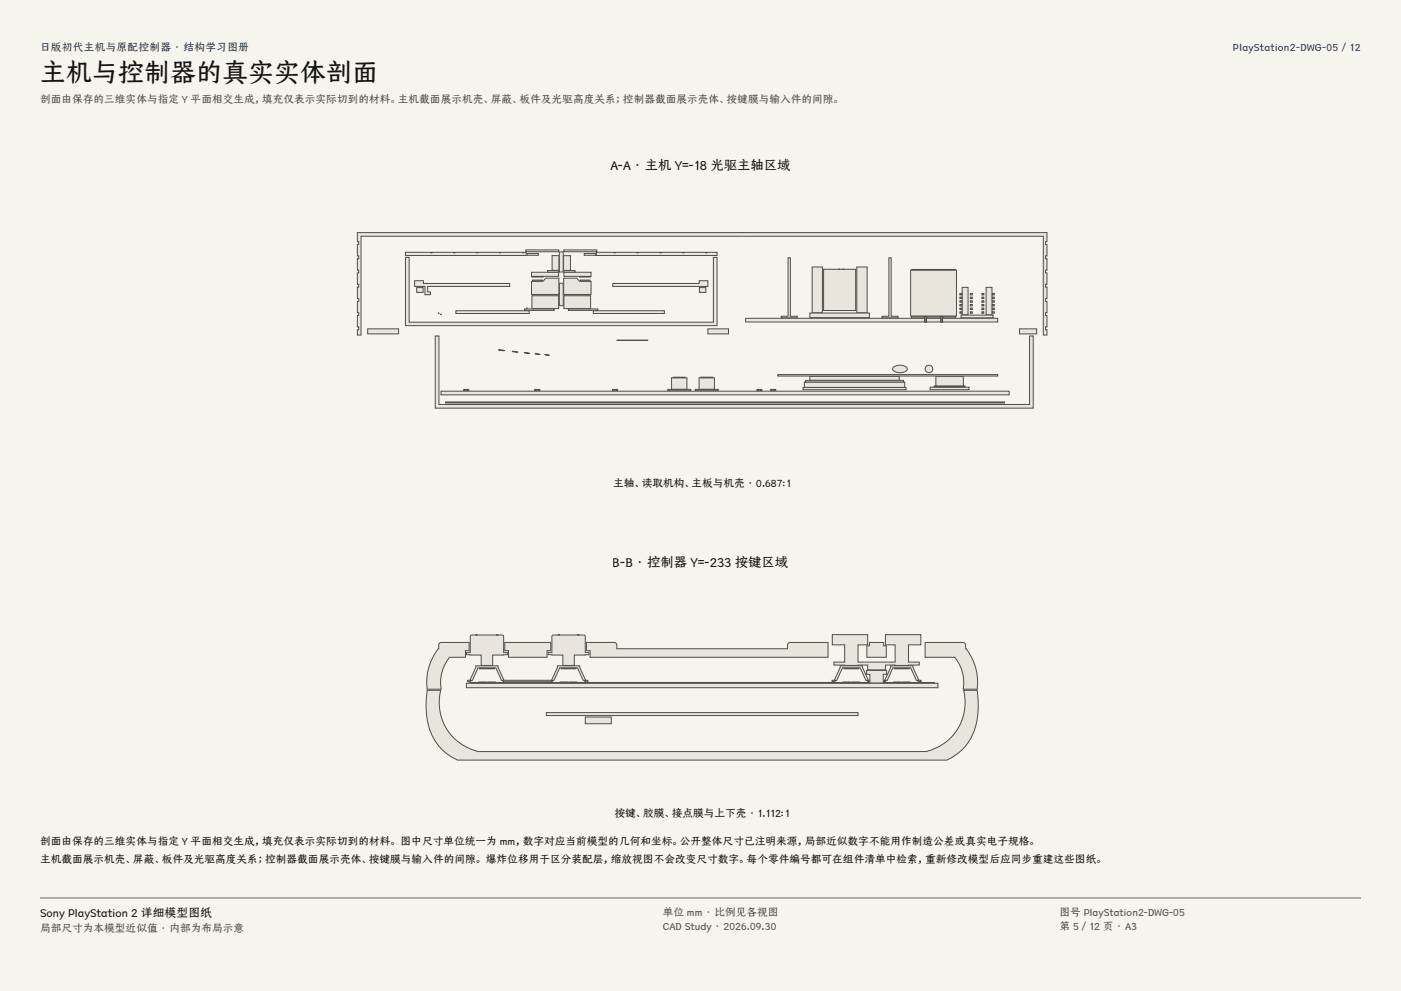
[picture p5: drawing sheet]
<svg xmlns="http://www.w3.org/2000/svg" width="420mm" height="297mm" viewBox="0 0 420 297" stroke-linecap="round" stroke-linejoin="round" font-family="sans-serif">
<g fill="#f5f4ed">
<path d="M0 0h420v297h-420z"/>
<path d="M12 12h396v275h-396z"/>
</g>
<g fill="#e8e6dc" stroke="#504e49" stroke-width=".3">
<path d="M222.5 69.7h.5z" fill-rule="evenodd"/>
<path d="M221.4 69.7h.5z" fill-rule="evenodd"/>
<path d="M223.9 69.7h.3z" fill-rule="evenodd"/>
<path d="M240.7 116.1h30.9v.7h-30.9z" fill-rule="evenodd"/>
<path d="M241.1 114.5h30.1v1.6h-30.1z" fill-rule="evenodd"/>
<path d="M241.5 114h29.4v.5h-29.4z" fill-rule="evenodd"/>
<path d="M278.8 116h11.7v.8h-11.7z" fill-rule="evenodd"/>
<path d="M280 115.7h9.3v.3h-9.3z" fill-rule="evenodd"/>
<path d="M208.4 116.7h6.9v.4h-6.9z" fill-rule="evenodd"/>
<path d="M209.6 113.2h4.6v3.5h-4.6z" fill-rule="evenodd"/>
<path d="M210.1 113l3.5 .2z" fill-rule="evenodd"/>
<path d="M200.2 116.7h6.9v.4h-6.9z" fill-rule="evenodd"/>
<path d="M201.3 113.2h4.6v3.5h-4.6z" fill-rule="evenodd"/>
<path d="M201.9 113l3.5 .2z" fill-rule="evenodd"/>
<path d="M231.3 116.7h1v.4h-1z" fill-rule="evenodd"/>
<path d="M232.3 116.7h.2v.4h-.2z" fill-rule="evenodd"/>
<path d="M231 116.7h.3v.4h-.3z" fill-rule="evenodd"/>
<path d="M227.2 116.7h1v.4h-1z" fill-rule="evenodd"/>
<path d="M228.2 116.7h.2v.4h-.2z" fill-rule="evenodd"/>
<path d="M226.9 116.7h.3v.4h-.3z" fill-rule="evenodd"/>
<path d="M183.9 116.7h1v.4h-1z" fill-rule="evenodd"/>
<path d="M184.9 116.7h.3v.4h-.3z" fill-rule="evenodd"/>
<path d="M183.6 116.7h.3v.4h-.3z" fill-rule="evenodd"/>
<path d="M160.6 116.7h.9v.4h-.9z" fill-rule="evenodd"/>
<path d="M161.5 116.7h.3v.4h-.3z" fill-rule="evenodd"/>
<path d="M160.3 116.7h.3v.4h-.3z" fill-rule="evenodd"/>
<path d="M139.3 116.7h.9v.4h-.9z" fill-rule="evenodd"/>
<path d="M140.3 116.7h.2v.4h-.2z" fill-rule="evenodd"/>
<path d="M139 116.7h.3v.4h-.3z" fill-rule="evenodd"/>
<path d="M242.8 112.8h26.8v1.2h-26.8z" fill-rule="evenodd"/>
<path d="M280.6 112.8h8.2v2.9h-8.2z" fill-rule="evenodd"/>
<path d="M267.9 110a3.1 3.1 0 0 1 4.1 .4v.2a2.86 2.86 0 0 1-4.4 .2v-.4z" fill-rule="evenodd"/>
<path d="M277.8 94.8h4.2v.5h-4.2z" fill-rule="evenodd"/>
<path d="M273.3 94.8h3.9v.5h-3.9z" fill-rule="evenodd"/>
<path d="M282.6 94.8h3.9v.5h-3.9z" fill-rule="evenodd"/>
<path d="M273 81h13.7v13.7h-13.7z" fill-rule="evenodd"/>
<path d="M273.3 80.7l13.1 .1z" fill-rule="evenodd"/>
<path d="M282.1 94.8h.4v1.8h-.4z" fill-rule="evenodd"/>
<path d="M277.3 94.8h.4v1.8h-.4z" fill-rule="evenodd"/>
<path d="M295.6 86.1h1.8v8.3h-1.8z" fill-rule="evenodd"/>
<path d="M288.5 86.1h1.7v8.3h-1.7z" fill-rule="evenodd"/>
<path d="M297.5 93.4h.6v.5h-.6z" fill-rule="evenodd"/>
<path d="M294.4 93.4h.5v.5h-.5z" fill-rule="evenodd"/>
<path d="M297.5 92.3h.6v.5h-.6z" fill-rule="evenodd"/>
<path d="M294.4 92.3h.5v.5h-.5z" fill-rule="evenodd"/>
<path d="M297.5 91.2h.6v.5h-.6z" fill-rule="evenodd"/>
<path d="M294.4 91.2h.5v.5h-.5z" fill-rule="evenodd"/>
<path d="M297.5 90.1h.6v.5h-.6z" fill-rule="evenodd"/>
<path d="M294.4 90.1h.5v.5h-.5z" fill-rule="evenodd"/>
<path d="M297.5 89h.6v.5h-.6z" fill-rule="evenodd"/>
<path d="M294.4 89h.5v.5h-.5z" fill-rule="evenodd"/>
<path d="M297.5 87.9h.6v.5h-.6z" fill-rule="evenodd"/>
<path d="M294.4 87.9h.5v.5h-.5z" fill-rule="evenodd"/>
<path d="M290.9 93.4h.6v.5h-.6z" fill-rule="evenodd"/>
<path d="M287.8 93.4h.5v.5h-.5z" fill-rule="evenodd"/>
<path d="M290.9 92.3h.6v.5h-.6z" fill-rule="evenodd"/>
<path d="M287.8 92.3h.5v.5h-.5z" fill-rule="evenodd"/>
<path d="M290.9 91.2h.6v.5h-.6z" fill-rule="evenodd"/>
<path d="M287.8 91.2h.5v.5h-.5z" fill-rule="evenodd"/>
<path d="M290.9 90.1h.6v.5h-.6z" fill-rule="evenodd"/>
<path d="M287.8 90.1h.5v.5h-.5z" fill-rule="evenodd"/>
<path d="M290.9 89h.6v.5h-.6z" fill-rule="evenodd"/>
<path d="M287.8 89h.5v.5h-.5z" fill-rule="evenodd"/>
<path d="M290.9 87.9h.6v.5h-.6z" fill-rule="evenodd"/>
<path d="M287.8 87.9h.5v.5h-.5z" fill-rule="evenodd"/>
<path d="M288.1 94.4h9.6v.9h-9.6z" fill-rule="evenodd"/>
<path d="M256.9 80h3.1v13.7h-3.1z" fill-rule="evenodd"/>
<path d="M243.5 80h3.1v13.7h-3.1z" fill-rule="evenodd"/>
<path d="M246.9 80.7h9.6v12.4h-9.6z" fill-rule="evenodd"/>
<path d="M252.7 80.7h.3z" fill-rule="evenodd"/>
<path d="M251.5 80.7h.2z" fill-rule="evenodd"/>
<path d="M242.8 93.8h17.8v1.4h-17.8z" fill-rule="evenodd"/>
<path d="M266.5 77.3h.7v17.5h2v.5h-4.8v-.5h2.1z" fill-rule="evenodd"/>
<path d="M236.3 77.3h.6v17.5h2.1v.5h-4.8v-.5h2.1z" fill-rule="evenodd"/>
<path d="M223.5 95.4h53.7v1.1h-53.7z" fill-rule="evenodd"/>
<path d="M282.6 95.4h16.5v1.1h-16.5z" fill-rule="evenodd"/>
<path d="M277.8 95.4h4.2v1.1h-4.2z" fill-rule="evenodd"/>
<path d="M233.2 112.3h65.9v.4h-65.9z" fill-rule="evenodd"/>
<path d="M209.7 86.2h1.9v1.4h-1.9z" fill-rule="evenodd"/>
<path d="M124.9 86.2h1.9v1.4h-1.9z" fill-rule="evenodd"/>
<path d="M136.7 93.1h21.9v.9h-21.9z" fill-rule="evenodd"/>
<path d="M177.9 93.1h21.3v.9h-21.3z" fill-rule="evenodd"/>
<path d="M157.3 92.6h8.8v.4h-8.8z" fill-rule="evenodd"/>
<path d="M170.4 92.6h8.8v.4h-8.8z" fill-rule="evenodd"/>
<path d="M159.5 88.6h8v3.9h-8z" fill-rule="evenodd"/>
<path d="M169.1 88.6h8v3.9h-8z" fill-rule="evenodd"/>
<path d="M167.7 84.9h1.1v6.7h-1.1z" fill-rule="evenodd"/>
<path d="M159.3 84.3h3.5l.8-.9h3.9v4.9h-8.2z" fill-rule="evenodd"/>
<path d="M169 83.4h3.9l.8 .9h3.5v4h-8.2z" fill-rule="evenodd"/>
<path d="M159.7 83.9h2.9v.4h-2.9z" fill-rule="evenodd"/>
<path d="M174 83.9h2.8v.4h-2.8z" fill-rule="evenodd"/>
<path d="M124.3 84.1h2.6v.9h25.9v.8h-24.6v1.7h.8v.8h-1.6v-2.5h-3.1z" fill-rule="evenodd"/>
<path d="M183.7 85h25.9v-.9h2.6v1.7h-28.5z" fill-rule="evenodd"/>
<path d="M178.8 75.6h5.4v.2l.2-.2h6.6v.2l.3-.2h6.6v.2l.2-.2h6.7v.2l.2-.2h6.6v.2l.3-.2h3.1v1h-36.2z" fill-rule="evenodd"/>
<path d="M121.6 75.6h7.6v.2l.3-.2h6.6v.2l.2-.2h6.7v.2l.2-.2h6.6v.2l.3-.2h6.6v.2l1.1-.2v1h-36.2z" fill-rule="evenodd"/>
<path d="M158 76h3.4v.5h-3.4z" fill-rule="evenodd"/>
<path d="M175.1 76h3.5v.5h-3.5z" fill-rule="evenodd"/>
<path d="M157.6 74.9h9.9v.5h-9.9z" fill-rule="evenodd"/>
<path d="M169 74.9h9.9v.5h-9.9z" fill-rule="evenodd"/>
<path d="M159.3 81.6h8.2v1.2h-8.2z" fill-rule="evenodd"/>
<path d="M169.1 81.6h8.1v1.2h-8.1z" fill-rule="evenodd"/>
<path d="M159.5 82.9h3.3v.1h-3.3z" fill-rule="evenodd"/>
<path d="M173.8 82.9h3.2v.1h-3.2z" fill-rule="evenodd"/>
<path d="M164.1 81.1h3.4v.5h-3.4z" fill-rule="evenodd"/>
<path d="M169 81.1h3.4v.5h-3.4z" fill-rule="evenodd"/>
<path d="M165.5 76.6h2.1v4.4h-2.1z" fill-rule="evenodd"/>
<path d="M168.9 76.6h2.1v4.4h-2.1z" fill-rule="evenodd"/>
<path d="M167.7 75.5h1.1v6h-1.1z" fill-rule="evenodd"/>
<path d="M185 101.9l9.2 .1z" fill-rule="evenodd"/>
<path d="M130.5 100.7h1.1v20.5h177v-20.5h1.1v21.6h-179.2z" fill-rule="evenodd"/>
<path d="M132.2 117.2h170.3v1.1h-170.3z" fill-rule="evenodd"/>
<path d="M133.6 120.5h167.6v.3h-167.6z" fill-rule="evenodd"/>
<path d="M107.1 69.7h206.8v2.7h-.4v.9h.4v3.4h-.4v.8h.4v3.4h-.4v.9h.4v3.4h-.4v.9h.4v3.4h-.4v.8h.4v3.4h-.4v.9h.4v3.4h-.4v.8h.4v1.6h-1.1v-29.6h-204.6v29.6h-1.1v-1.6h.4v-.8h-.4v-3.4h.4v-.9h-.4v-3.4h.4v-.8h-.4v-3.4h.4v-.9h-.4v-3.4h.4v-.9h-.4v-3.4h.4v-.8h-.4v-3.4h.4v-.9h-.4z" fill-rule="evenodd"/>
<path d="M163.3 106.3l1.4 .2z" fill-rule="evenodd"/>
<path d="M157.9 92.3v.2z" fill-rule="evenodd"/>
<path d="M160.4 106l1.5 .2z" fill-rule="evenodd"/>
<path d="M132.1 94.1l.2 .2z" fill-rule="evenodd"/>
<path d="M157.2 105.7l1.5 .2z" fill-rule="evenodd"/>
<path d="M131.5 93.8l.1 .2z" fill-rule="evenodd"/>
<path d="M153.6 105.3l1.6 .2z" fill-rule="evenodd"/>
<path d="M149.4 104.8l1.8 .3z" fill-rule="evenodd"/>
<path d="M121.6 77.1h1.1v19.5h91.2v-19.5h1.1v20.5h-93.4z" fill-rule="evenodd"/>
<path d="M110.2 98.6h9.3v1.5h-9.3z" fill-rule="evenodd"/>
<path d="M212.2 98.6h6.2v1.5h-6.2z" fill-rule="evenodd"/>
<path d="M305.6 98.6h5.2v1.5h-5.2z" fill-rule="evenodd"/>
<path d="M249.5 190.2h10.6v3.1h-2.9v5.1h11.1v-5.1h-2.8v-3.1h10.6v3.1h-3.7v5.1h3.2v.9h-10.1v1.5h-5.4v-1.5h-10.1v-.9h3.2v-5.1h-3.7z" fill-rule="evenodd"/>
<path d="M141.1 190.4l9.5-.1 .3 .2 .1 5h1.1v.7l-4.4 .1v3.1h-3.4v-3.1l-4.4-.1v-.7h1.1z" fill-rule="evenodd"/>
<path d="M142.6 190.2l.5 .1z" fill-rule="evenodd"/>
<path d="M148.9 190.2l.4 .1z" fill-rule="evenodd"/>
<path d="M165.6 190.4l9.5-.1 .3 .2 .1 5h1.1v.7l-4.4 .1v3.1h-3.5v-3.1l-4.4-.1v-.7h1.1z" fill-rule="evenodd"/>
<path d="M173.1 190.2l.5 .1z" fill-rule="evenodd"/>
<path d="M167.3 190.2l.5 .1z" fill-rule="evenodd"/>
<path d="M128.1 206.9h4a15.1 15.1 0 0 0 11.2 18.3h134.4a15.1 15.1 0 0 0 11.2-18.3h4a21.2 21.2 0 0 1-3.5 16.7 15.7 15.7 0 0 1-5.5 4.2h-146.8a15.8 15.8 0 0 1-9.3-13.9v-4.5z" fill-rule="evenodd"/>
<path d="M175.5 214.9h7.7v2h-7.7z" fill-rule="evenodd"/>
<path d="M175.8 192.5h8.3a.78 .78 0 0 1 .8 .8v1.1h51.2v-1.1a.78 .78 0 0 1 .8-.8h11.3v4.5h-71.3v-2h-1.1z" fill-rule="evenodd"/>
<path d="M277.3 192.5h11.4a.78 .78 0 0 1 .8 .8v1.1a15.5 15.5 0 0 1 3.4 12.2h-4.1a12 12 0 0 0-2.6-9.6h-8.9z" fill-rule="evenodd"/>
<path d="M131.7 192.8l.6-.3h8.3v2.5h-1.1v2h-4.7a12.1 12.1 0 0 0-2.6 9.6h-4.1a15.7 15.7 0 0 1 3.4-12.2z" fill-rule="evenodd"/>
<path d="M151.3 192.5h13.8v2.5h-1.1v2h-11.6v-2h-1.1z" fill-rule="evenodd"/>
<path d="M260.7 192.5h4.2v1h.8v3.5h-5.8v-3.5h.8z" fill-rule="evenodd"/>
<path d="M253 200.2h4.4v.2h-4.4z" fill-rule="evenodd"/>
<path d="M252.7 204.5h2.4z" fill-rule="evenodd"/>
<path d="M255.4 204.5h2.4z" fill-rule="evenodd"/>
<path d="M268.1 200.2h4.5v.2h-4.5z" fill-rule="evenodd"/>
<path d="M267.8 204.5h2.4z" fill-rule="evenodd"/>
<path d="M270.5 204.5h2.4z" fill-rule="evenodd"/>
<path d="M267 199.5h6.7v.5l1.8 3.9h.6v.4h-.9v-.4h-.5l-1.7-3.7h-5.3l-1.7 3.7h-.5v.4h-.5v-.4h.2l1.8-3.9z" fill-rule="evenodd"/>
<path d="M251.9 199.5h6.7v.5l1.7 3.9h.3v.4h-.5v-.4h-.5l-1.7-3.7h-5.4l-1.6 3.7h-.6v.4h-.9v-.4h.7l1.8-3.9z" fill-rule="evenodd"/>
<path d="M143.8 200.2h4.4v.2h-4.4z" fill-rule="evenodd"/>
<path d="M143.4 204.5h2.4z" fill-rule="evenodd"/>
<path d="M146.1 204.5h2.4z" fill-rule="evenodd"/>
<path d="M168.2 200.2h4.5v.2h-4.5z" fill-rule="evenodd"/>
<path d="M167.9 204.5h2.4z" fill-rule="evenodd"/>
<path d="M170.6 204.5h2.4z" fill-rule="evenodd"/>
<path d="M142.6 199.5h6.7v.5l1.8 3.9h14.2l1.8-3.9v-.5h6.7v.5l1.8 3.9h.6v.4h-.9v-.4h-.5l-1.7-3.7h-5.3l-1.7 3.7h-.5v.4h-14.7v-.4h-.6l-1.7-3.7h-5.3l-1.7 3.7h-.5v.4h-.9v-.4h.7l1.7-3.9z" fill-rule="evenodd"/>
<path d="M259.8 200.9h6v1.2h-1v2.6h-4v-2.6h-1z" fill-rule="evenodd"/>
<path d="M139.8 204.8h141.4v1.3h-141.4z" fill-rule="evenodd"/>
<path d="M140.9 204.5l119.7 .1z" fill-rule="evenodd"/>
<path d="M265 204.5l15.1 .1z" fill-rule="evenodd"/>
<path d="M163.8 213.6h93.4v.9h-93.4z" fill-rule="evenodd"/>
<circle cx="278.5" cy="110.6" r="1.13"/>
</g>
<path d="M12 269.3h396zM12 269h396v.3h-396z" fill-rule="evenodd" fill="#504e49"/>
<text font-size="7.8" fill="#141413" x="12" y="24.7">主机与控制器的真实实体剖面</text>
<g font-size="4" fill="#141413">
<text x="183" y="51">A-A · 主机 Y=-18 光驱主轴区域</text>
<text x="183.7" y="170">B-B · 控制器 Y=-233 按键区域</text>
</g>
<text font-size="3.5" fill="#141413" x="12" y="274.9">Sony PlayStation 2 详细模型图纸</text>
<g font-size="3.2" fill="#1b365d">
<text x="12" y="15.3">日版初代主机与原配控制器 · 结构学习图册</text>
<text x="369.6" y="15.3">PlayStation2-DWG-05 / 12</text>
</g>
<g font-size="3.2" fill="#504e49">
<text x="12" y="30.9">剖面由保存的三维实体与指定 Y 平面相交生成，填充仅表示实际切到的材料。主机截面展示机壳、屏蔽、板件及光驱高度关系；控制器截面展示壳体、按键膜与输入件的间隙。</text>
<text x="198.7" y="274.5">单位 mm · 比例见各视图</text>
<text x="317.6" y="274.5">图号 PlayStation2-DWG-05</text>
<text x="12" y="279.3">局部尺寸为本模型近似值 · 内部为布局示意</text>
<text x="198.7" y="278.8">CAD Study · 2026.09.30</text>
<text x="317.6" y="278.8">第 5 / 12 页 · A3</text>
</g>
<g font-size="3.2" fill="#141413">
<text x="183.8" y="146">主轴、读取机构、主板与机壳 · 0.687:1</text>
<text x="184.3" y="245">按键、胶膜、接点膜与上下壳 · 1.112:1</text>
<text x="12" y="253.3">剖面由保存的三维实体与指定 Y 平面相交生成，填充仅表示实际切到的材料。 图中尺寸单位统一为 mm，数字对应当前模型的几何和坐标。公开整体尺寸已注明来源，局部近似数字不能用作制造公差或真实电子规格。</text>
<text x="12" y="258.6">主机截面展示机壳、屏蔽、板件及光驱高度关系；控制器截面展示壳体、按键膜与输入件的间隙。 爆炸位移用于区分装配层，缩放视图不会改变尺寸数字。每个零件编号都可在组件清单中检索，重新修改模型后应同步重建这些图纸。</text>
</g>
</svg>
